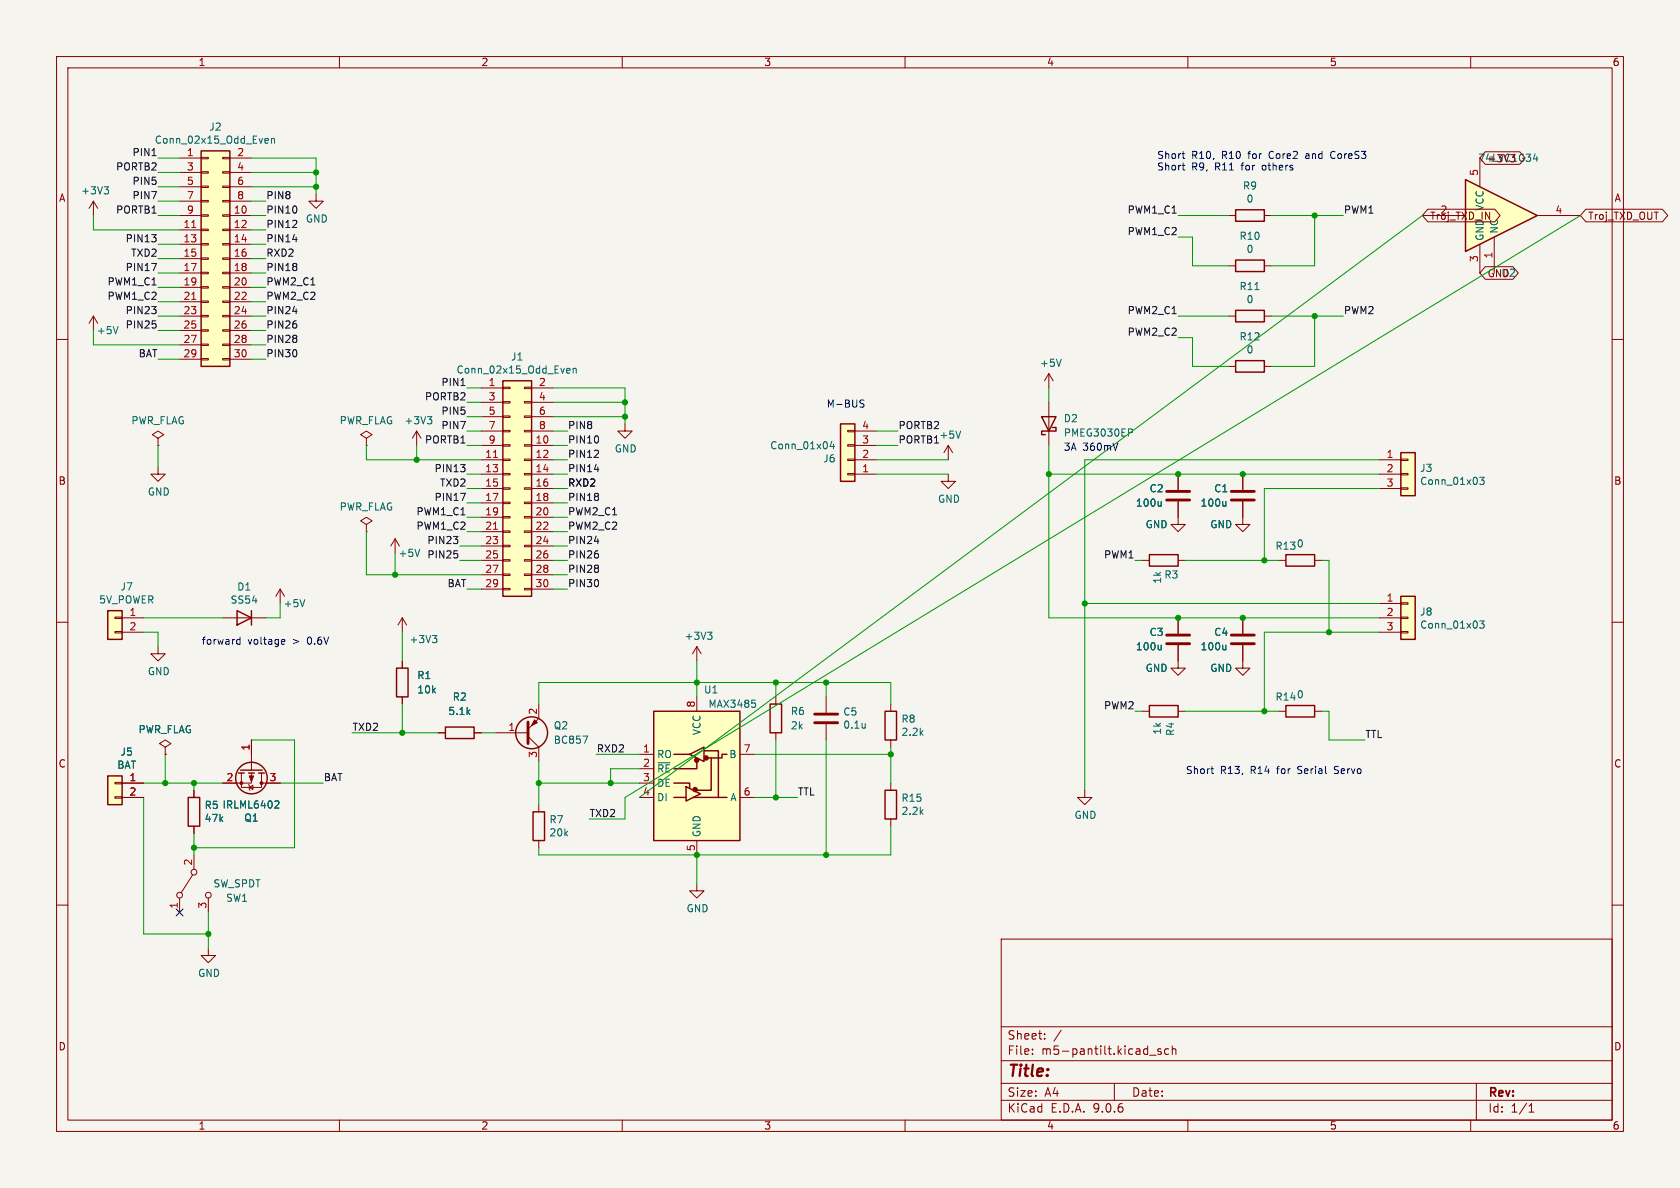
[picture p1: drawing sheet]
<svg xmlns="http://www.w3.org/2000/svg" width="297mm" height="210mm" viewBox="0 0 297 210" stroke-linecap="round" stroke-linejoin="round" font-family="sans-serif">
<path d="M0 0h297v210h-297z" fill="#f5f4ef" stroke="#f5f4ef" stroke-width=".18"/>
<g fill="none" stroke="#840000" stroke-width=".18">
<path d="M10 10h277v190h-277zM12 12h273v186h-273zM60 10v2M110 10v2M160 10v2M210 10v2M260 10v2M10 60h2M64.8 77.5l1-.7-1-.6-1 .6 1 .7v1.2M64.8 78.7h.1M73.7 76.2l-.8 1.3M73.7 76.2l.7 1.3"/>
<path d="M73.7 76.2v2.5M167.6 78.7l-.7 1.3M167.6 78.7l.8 1.3M167.6 78.7v2.6M285 60h2M64.8 92.7l1-.6-1-.7-1 .7 1 .6v1.3M64.8 94h.1M69.8 95.3l-.7 1.2M69.8 95.3l.8 1.2M69.8 95.3v2.5M201.9 99.1h1.3M208.3 99.1h1.2"/>
<path d="M219.7 91.4v1.3h1.3l-1.3 1.3-1.3-1.3h1.3M10 110h2M285 110h2M10 160h2M177 166h108v32h-108zM285 160h2M60 198v2M110 198v2M160 198v2M177 194.5h108M177 191.5h108M177 187.5h108"/>
<path d="M177 181.5h108M182.5 186.3v.1M182.5 185.5v.1M184.7 183.6v.1M184.7 182.8v.1M187.6 182.1l-1.3 2M197 191.5v3M203.2 186.5h1.2M205.2 185.5l-.3-.1-.2 .2v.2l.5 .2v.3h-.5M206.6 185.5l-.4-.1-.3 .3v.4l.1 .2h.6M207.2 185.5l.3-.1 .3 .1 .1 .9M207.2 184.9v1.5"/>
<path d="M210 198v2M260 198v2M261 191.5v6.5M270.3 196.6h.9M270.3 195.5l.4-.4v1.5"/>
</g>
<path d="M75.6 73.7h.7l-.4 .4M76.1 74.1l.2 .3v.3l-.2 .2M169.8 76.2l-.4 1.3M74.2 97.1l-.4 1.3" fill="none" stroke="#006464" stroke-width=".18"/>
<path d="M203.2 98h5.1v2.1h-5.1z" fill="none" stroke="#840000" stroke-width=".25"/>
<path d="M88.9 67.3h5.1v38.1h-5.1z" fill="#ffffc2"/>
<path d="M88.9 67.3h5.1v38.1h-5.1z" fill="none" stroke="#840000" stroke-width=".25"/>
<g fill="none" stroke="#840000" stroke-width=".18">
<path d="M16.5 55.9l-.8 1.3M16.5 55.9l.8 1.3M16.5 55.9v2.5M85.1 68.6h3.8M85.1 71.1h3.8M85.1 73.7h3.8M85.1 76.2h3.8M85.1 78.7h3.8M88.9 68.5h1.3v.2h-1.3zM88.9 71h1.3v.2h-1.3zM88.9 73.5h1.3v.3h-1.3zM88.9 76.1h1.3v.2h-1.3z"/>
<path d="M88.9 78.6h1.3v.3h-1.3zM92.7 68.5h1.3v.2h-1.3zM92.7 71h1.3v.2h-1.3zM92.7 73.5h1.3v.3h-1.3zM92.7 76.1h1.3v.2h-1.3zM92.7 78.6h1.3v.3h-1.3zM94 68.6h3.8M94 71.1h3.8M94 73.7h3.8M94 76.2h3.8M94 78.7h3.8M85.1 81.3h3.8"/>
<path d="M85.1 83.8h3.8M85.1 86.4h3.8M85.1 88.9h3.8M85.1 91.4h3.8M85.1 94h3.8M85.1 96.5h3.8M85.1 99.1h3.8M88.9 81.2h1.3v.2h-1.3zM88.9 83.7h1.3v.2h-1.3zM88.9 86.2h1.3v.3h-1.3zM88.9 88.8h1.3v.2h-1.3zM88.9 91.3h1.3v.3h-1.3z"/>
<path d="M88.9 93.9h1.3v.2h-1.3zM88.9 96.4h1.3v.2h-1.3zM88.9 98.9h1.3v.3h-1.3zM92.7 81.2h1.3v.2h-1.3zM92.7 83.7h1.3v.2h-1.3zM92.7 86.2h1.3v.3h-1.3zM92.7 88.8h1.3v.2h-1.3zM92.7 91.3h1.3v.3h-1.3zM92.7 93.9h1.3v.2h-1.3zM92.7 96.4h1.3v.2h-1.3zM92.7 98.9h1.3v.3h-1.3zM94 81.3h3.8"/>
<path d="M94 83.8h3.8M94 86.4h3.8M94 88.9h3.8M94 91.4h3.8M94 94h3.8M94 96.5h3.8M94 99.1h3.8M85.1 101.6h3.8M85.1 104.1h3.8M88.9 101.5h1.3v.2h-1.3zM88.9 104h1.3v.3h-1.3zM92.7 101.5h1.3v.2h-1.3z"/>
<path d="M92.7 104h1.3v.3h-1.3zM94 101.6h3.8M94 104.1h3.8"/>
</g>
<path d="M87.2 80.9h.8M87.2 93.6h.8" fill="none" stroke="#a90000" stroke-width=".18"/>
<path d="M20.9 57.7l-.5 1.3M100.4 65.1l.3 .1 .1 .2-.6 .1M100.7 65.9l-.3 .1M101.3 65.2l.2-.1 .3 .1 .1 .8M101.3 65.1v.9" fill="none" stroke="#006464" stroke-width=".18"/>
<path d="M35.6 26.7h5v38.1h-5z" fill="#ffffc2"/>
<g fill="none" stroke="#840000" stroke-width=".25">
<path d="M35.6 26.7h5v38.1h-5zM218.4 46h5.1v2h-5.1zM218.4 54.9h5.1v2h-5.1zM218.4 63.8h5.1v2h-5.1zM70.1 118.1h2v5.1h-2zM42.2 136.7h1M42.5 136.1h3.9M43.9 136.7h1.1M45.7 136.7h1M78.7 128.5h5.1v2.1h-5.1zM33.3 141h2v5.1h-2zM94.2 143.5h2.1v5.1h-2.1z"/>
<circle cx="44.4" cy="137.5" r="2.79"/>
<circle cx="94" cy="129.5" r="2.82"/>
</g>
<g fill="none" stroke="#840000" stroke-width=".18">
<path d="M16.5 35.6l-.8 1.2M16.5 35.6l.8 1.2M16.5 35.6v2.5M31.7 27.9h3.9M31.7 30.5h3.9M31.7 33h3.9M31.7 35.6h3.9M31.7 38.1h3.9M35.6 27.8h1.2v.3h-1.2zM35.6 30.4h1.2v.2h-1.2zM35.6 32.9h1.2v.2h-1.2zM35.6 35.4h1.2v.3h-1.2z"/>
<path d="M35.6 38h1.2v.2h-1.2zM39.4 27.8h1.2v.3h-1.2zM39.4 30.4h1.2v.2h-1.2zM39.4 32.9h1.2v.2h-1.2zM39.4 35.4h1.2v.3h-1.2zM39.4 38h1.2v.2h-1.2zM40.6 27.9h3.8M40.6 30.5h3.8M40.6 33h3.8M40.6 35.6h3.8M40.6 38.1h3.8M55.9 34.3v1.3h1.2l-1.2 1.2-1.3-1.2h1.3"/>
<path d="M31.7 40.6h3.9M31.7 43.2h3.9M31.7 45.7h3.9M31.7 48.3h3.9M31.7 50.8h3.9M31.7 53.3h3.9M31.7 55.9h3.9M31.7 58.4h3.9M35.6 40.5h1.2v.3h-1.2zM35.6 43.1h1.2v.2h-1.2zM35.6 45.6h1.2v.2h-1.2zM35.6 48.1h1.2v.3h-1.2z"/>
<path d="M35.6 50.7h1.2v.2h-1.2zM35.6 53.2h1.2v.3h-1.2zM35.6 55.8h1.2v.2h-1.2zM35.6 58.3h1.2v.2h-1.2zM39.4 40.5h1.2v.3h-1.2zM39.4 43.1h1.2v.2h-1.2zM39.4 45.6h1.2v.2h-1.2zM39.4 48.1h1.2v.3h-1.2zM39.4 50.7h1.2v.2h-1.2zM39.4 53.2h1.2v.3h-1.2zM39.4 55.8h1.2v.2h-1.2zM39.4 58.3h1.2v.2h-1.2z"/>
<path d="M40.6 40.6h3.8M40.6 43.2h3.8M40.6 45.7h3.8M40.6 48.3h3.8M40.6 50.8h3.8M40.6 53.3h3.8M40.6 55.9h3.8M40.6 58.4h3.8M217.2 55.9h1.2M217.2 47h1.2M223.5 55.9h1.3M223.5 47h1.3"/>
<path d="M31.7 61h3.9M31.7 63.5h3.9M35.6 60.8h1.2v.3h-1.2zM35.6 63.4h1.2v.2h-1.2zM39.4 60.8h1.2v.3h-1.2zM39.4 63.4h1.2v.2h-1.2zM40.6 61h3.8M40.6 63.5h3.8M217.2 64.8h1.2M223.5 64.8h1.3M27.9 114.3v1.3h1.3l-1.3 1.2-1.2-1.2h1.2M49.5 104.1l-.7 1.3"/>
<path d="M49.5 104.1l.8 1.3M49.5 104.1v2.6M71.1 109.2l-.7 1.3M71.1 109.2l.8 1.3M71.1 109.2v2.6M71.1 116.8v1.3M34.3 139.7v1.3M42.7 136.7v2.5h3.5v-2.5M43.9 138.7l.2 .1v.8l.1 .1M44.1 139.2l.6-.4v.8zM44.4 136.7v1.7h-5M44.4 130.8v5.3"/>
<path d="M46.2 138.4h3.3M71.1 123.2v1.3M77.5 129.5h1.2M83.8 129.5h1.3M87.6 129.5h5.7M93.3 130.2l1.9 1.9v2.5M95.2 124.5v2.5l-1.9 1.9M31.7 158.8v2.5M34 154.7l-2 3.2M34.3 146.1v1.2M34.3 151.1v2.6M36.8 158.8v2.5"/>
<path d="M95.2 142.2v1.3M95.2 148.6v1.3"/>
<circle cx="31.8" cy="158.2" r=".51"/>
<circle cx="34.3" cy="154.2" r=".51"/>
<circle cx="36.8" cy="158.2" r=".51"/>
</g>
<path d="M33.9 40.2h.7M33.9 52.9h.7" fill="none" stroke="#a90000" stroke-width=".18"/>
<path d="M18.4 33h.8l-.4 .5M18.9 33.5l.3 .2v.3l-.3 .3M47 24.5h.4v.3l-.6 .1M47.4 25.3h-.4M48 24.6l.2-.1h.3v.8M48 24.5v.8M221.9 51.2h.7M53.9 106l-.4 1.3M76.4 112.3h.8l-.4 .5M77 112.8l.2 .3v.3l-.2 .2M103 130.1h.9l-.6 1.3M48.8 141.6h.4l.1 .3-.8 .9h.8" fill="none" stroke="#006464" stroke-width=".18"/>
<path d="M93.3 127.6v3.8" fill="none" stroke="#840000" stroke-width=".51"/>
<g fill="#840000" stroke="#840000" stroke-width=".18">
<path d="M94.5 127.3l.5 .5-1 .5z"/>
<path d="M44.1 137.2h.7l-.4 1z"/>
<circle cx="46.2" cy="138.4" r=".25"/>
<circle cx="42.7" cy="138.4" r=".25"/>
</g>
<path d="M19 108h2.6v5h-2.6z" fill="#ffffc2"/>
<path d="M19 108h2.6v5h-2.6zM41.9 108l2.5 1.2-2.5 1.3zM44.4 108v2.5" fill="none" stroke="#840000" stroke-width=".25"/>
<path d="M27.9 82.6v1.2h1.3l-1.3 1.3-1.2-1.3h1.2M20.3 109.1h1.3v.2h-1.3zM20.3 111.6h1.3v.3h-1.3zM21.6 109.2h3.8M21.6 111.8h3.8M39.4 109.2h7.6" fill="none" stroke="#840000" stroke-width=".18"/>
<path d="M19 137.2h2.6v5h-2.6z" fill="#ffffc2"/>
<path d="M218.4 37.1h5.1v2h-5.1zM19 137.2h2.6v5h-2.6z" fill="none" stroke="#840000" stroke-width=".25"/>
<path d="M217.2 38.1h1.2M223.5 38.1h1.3M20.3 138.3h1.3v.3h-1.3zM21.6 138.4h3.8M29.2 132.1l1-.7-1-.6-1 .6 1 .7v1.3M29.2 133.4h.1M20.3 140.8h1.3v.3h-1.3zM21.6 141h3.8M36.8 167.6v1.3h1.3l-1.3 1.3-1.2-1.3h1.2" fill="none" stroke="#840000" stroke-width=".18"/>
<path d="M259.1 31.8l12.7 6.3-12.7 6.4z" fill="#ffffc2"/>
<path d="M259.1 31.8l12.7 6.3-12.7 6.4zM227.3 98h5.1v2.1h-5.1zM203.2 124.7h5.1v2h-5.1zM227.3 124.7h5.1v2h-5.1z" fill="none" stroke="#840000" stroke-width=".25"/>
<g fill="none" stroke="#840000" stroke-width=".18">
<path d="M251.5 38.1h7.6M261.6 27.9v5.1M271.8 38.1h7.6M261.6 43.2v5.1M264.2 41.9v6.4M27.9 77.5l1.1-.7-1.1-.6-1 .6 1 .7v1.2M27.9 78.7h.1M208.3 88.6v4.1h1.2l-1.2 1.3-1.3-1.3h1.3M208.3 83.8v2.8M219.7 83.8v2.8M219.7 88.6v2.8M226.1 99.1h1.2"/>
<path d="M232.4 99.1h1.3M123.2 114.3l-.8 1.3M123.2 114.3l.8 1.3M123.2 114.3v2.5M208.3 114v4.1h1.2l-1.2 1.3-1.3-1.3h1.3M208.3 109.2v2.8M219.7 114v4.1h1.3l-1.3 1.3-1.3-1.3h1.3M219.7 109.2v2.8M201.9 125.7h1.3M208.3 125.7h1.2M226.1 125.7h1.2M232.4 125.7h1.3"/>
</g>
<path d="M271.1 28.1h.8M271.7 27.7v.8M205.3 88.6v.9M205.3 89.4l-.2 .1M216.7 88.6v.9M216.7 89.4l-.2 .1M125.1 111.8h.8l-.5 .4M125.6 112.2l.3 .3v.3l-.3 .2M205.3 114v.9M205.3 114.8l-.2 .1M216.7 114v.9M216.7 114.8l-.2 .1" fill="none" stroke="#006464" stroke-width=".18"/>
<path d="M206.2 88.4h4.1M206.2 86.9h4.1M217.7 88.4h4M217.7 86.9h4M206.2 112.3h4.1M206.2 113.8h4.1M217.7 112.3h4M217.7 113.8h4" fill="none" stroke="#840000" stroke-width=".51"/>
<path d="M115.6 125.7h15.2v22.9h-15.2z" fill="#ffffc2"/>
<g fill="none" stroke="#840000" stroke-width=".25">
<path d="M115.6 125.7h15.2v22.9h-15.2zM119.1 138.4h2.8v.7M119.1 133.4h2.8M121.3 139.1l2.5 1.2-2.5 1.3zM121.9 133.4l2.6-1.3v2.5zM121.9 139.1v.2M123.2 134.6v1.3h-4.1M124.5 132.7h2.5v8.3M125.7 134v5.7h-2.5M128.5 133.4h-.9v.6h-2.5M136.1 124.5h2.1v5h-2.1zM119.1 141h2.2"/>
<path d="M122.6 141h5.9"/>
</g>
<g fill="#840000" stroke="#840000" stroke-width=".25">
<circle cx="122.9" cy="139.6" r=".36"/>
<circle cx="123.2" cy="134.4" r=".36"/>
<circle cx="124.8" cy="134" r=".36"/>
</g>
<g fill="none" stroke="#840000" stroke-width=".18">
<path d="M113 133.4h2.6M113 135.9h2.6M113 138.4h2.6M123.2 123.2v2.5M124.5 132.7h.1M130.8 133.4h2.5M137.2 123.2v1.3M137.2 129.5v1.3M146 123.2v2.8M146 128v2.8M113 141h2.6M123.2 156.2v1.3h1.3l-1.3 1.3-1.3-1.3h1.3"/>
<path d="M123.2 148.6v2.5M130.8 141h2.5"/>
</g>
<path d="M132.9 123.8h.6M133.3 124.3l.3 .2v.3l-.3 .2M153 127.9v.8M153 128.6l-.1 .1" fill="none" stroke="#006464" stroke-width=".18"/>
<path d="M144 126.2h4.1M144 127.8h4.1" fill="none" stroke="#840000" stroke-width=".51"/>
<path d="M247.6 105.4h2.6v7.6h-2.6z" fill="#ffffc2"/>
<path d="M184.1 73.7h2.6l-1.3 2.5zM186.1 75.6h.6v.6h-2.6v.6h.7M247.6 105.4h2.6v7.6h-2.6z" fill="none" stroke="#840000" stroke-width=".25"/>
<path d="M185.4 71.1v7.6M243.8 106.7h3.8M243.8 109.2h3.8M243.8 111.8h3.8M247.6 106.6h1.3v.2h-1.3zM247.6 109.1h1.3v.2h-1.3zM247.6 111.6h1.3v.3h-1.3z" fill="none" stroke="#840000" stroke-width=".18"/>
<path d="M200 75.8l.2 .3v.3l-.2 .1M261.6 109.8h.8l-.5 .5 .4 .1v.5l-.2 .1-.5-.1" fill="none" stroke="#006464" stroke-width=".18"/>
<path d="M247.6 80h2.6v7.6h-2.6z" fill="#ffffc2"/>
<path d="M247.6 80h2.6v7.6h-2.6zM156.5 139.7h2v5.1h-2zM156.5 125.7h2v5.1h-2z" fill="none" stroke="#840000" stroke-width=".25"/>
<g fill="none" stroke="#840000" stroke-width=".18">
<path d="M110.5 74.9v1.3h1.3l-1.3 1.3-1.3-1.3h1.3M185.4 66l-.7 1.3M185.4 66l.8 1.3M185.4 66v2.6M167.6 83.8v1.3h1.3l-1.3 1.3-1.2-1.3h1.2M243.8 81.3h3.8M243.8 83.8h3.8M243.8 86.4h3.8M247.6 81.2h1.3v.2h-1.3zM247.6 83.7h1.3v.2h-1.3zM247.6 86.2h1.3v.3h-1.3zM157.5 124.5v1.2"/>
<path d="M157.5 130.8v1.3M157.5 138.4v1.3M191.8 139.7v1.3h1.2l-1.2 1.2-1.3-1.2h1.3M157.5 144.8v1.3"/>
</g>
<path d="M187.6 63.5l-.4 1.3M261.6 84.4h.8l-.5 .5 .4 .1v.5l-.2 .1-.5-.1" fill="none" stroke="#006464" stroke-width=".18"/>
<path d="M148.6 74.9h2.5v10.2h-2.5z" fill="#ffffc2"/>
<path d="M148.6 74.9h2.5v10.2h-2.5z" fill="none" stroke="#840000" stroke-width=".25"/>
<g fill="none" stroke="#840000" stroke-width=".18">
<path d="M252.4 37h11.9l.9 1.1-.9 1.1h-11.9l-.9-1.1zM262.6 26.8h6.1l.9 1.1-.9 1.2h-6.1l-1-1.2zM280.4 37h13.5l.9 1.1-.9 1.1h-13.5l-1-1.1zM262.6 47.1h4.9l.9 1.2-.9 1.1h-4.9l-1-1.1zM149.9 78.6h1.2v.3h-1.2zM149.9 76.1h1.2v.2h-1.2zM151.1 78.7h3.8M151.1 76.2h3.8M149.9 83.7h1.2v.2h-1.2zM149.9 81.2h1.2v.2h-1.2zM151.1 83.8h3.8M151.1 81.3h3.8"/>
<path d="M208.3 83.8v2.8M208.3 88.6v2.8M219.7 83.8v2.8M219.7 88.6v2.8M71.1 116.8v1.3M208.3 109.2v2.8M208.3 114v2.8M219.7 109.2v2.8M219.7 114v2.8M21.6 138.4h3.8M29.2 133.4h.1M34.3 139.7v1.3"/>
<path d="M39.4 138.4h2.5M44.4 130.8v2.6M47 138.4h2.5M71.1 123.2v1.3M77.5 129.5h1.2M83.8 129.5h1.3M21.6 141h3.8M34.3 146.1v1.2"/>
</g>
<path d="M147.1 78l-.4 .9h.8M147.4 78.5v.8M205.3 88.6v.9M205.3 89.4l-.2 .1M216.7 88.6v.9M216.7 89.4l-.2 .1M205.3 114v.9M205.3 114.8l-.2 .1M216.7 114v.9M216.7 114.8l-.2 .1M48.8 141.6h.4l.1 .3-.8 .9h.8" fill="none" stroke="#006464" stroke-width=".18"/>
<g fill="none" stroke="#0f0f0f" stroke-width=".18">
<path d="M26.9 27.5h.7M52.4 36.6v.8M52.4 39.1v.4M26.8 54.2h.8l-.4 .5M26.8 46.6h.9l-.6 1.2M26.8 41.5h.8l-.4 .5M27.5 57.3v.6M27.5 42.1v.5M27.5 54.8v.5M51.7 40.2h.8M51.7 55h.8M51.7 42.3h.8"/>
<path d="M52.4 57.3v.6M52.4 46.7v.3M52.4 47.2v.5M52.4 59.4v.3M52.4 59.9v.5M52.4 62v.8M81.5 68.2h.7M105.8 77.3v.8M105.8 79.7v.4M80.2 94.8h.7l-.4 .5M80.9 95.4v.6M80.9 98v.5"/>
<path d="M81.4 82.1h.8l-.4 .5M81.4 87.2h.9l-.6 1.3M82.1 82.7v.6M105 80.9h.8M105.1 95.7h.8M105.1 83h.8M105.8 87.3v.3M105.8 87.9v.5M105.8 98v.5M105.8 102.7v.8M105.8 100v.3M105.8 100.6v.5"/>
</g>
<g fill="none" stroke="#009600" stroke-width=".18">
<path d="M16.5 38.1v2.5h15.2M27.9 38.1h3.8M27.9 33h3.8M27.9 30.5h3.8M27.9 35.6h3.8M27.9 27.9h3.8M44.4 38.1h2.6M44.4 27.9h11.5v6.4M44.4 33h11.5M44.4 30.5h11.5M44.4 35.6h2.6M208.3 38.1h8.9"/>
<path d="M224.8 38.1h12.7M232.4 38.1v8.9h-7.6M251.5 38.1l-138.5 102.9M279.4 38.1l-168.9 102.9v3.8h-6.4M16.5 58.4v2.6h15.2M27.9 55.9h3.8M27.9 43.2h3.8M27.9 48.3h3.8M27.9 45.7h3.8M27.9 50.8h3.8M27.9 53.3h3.8M27.9 58.4h3.8"/>
<path d="M44.4 55.9h2.6M44.4 40.6h2.6M44.4 43.2h2.6M44.4 48.3h2.6M44.4 45.7h2.6M44.4 50.8h2.6M44.4 53.3h2.6M44.4 58.4h2.6M208.3 41.9h2.5v5.1h6.4M208.3 59.7h2.5v5.1h6.4M208.3 55.9h8.9M224.8 55.9h12.7"/>
<path d="M232.4 55.9v8.9h-7.6M27.9 78.7v3.9M27.9 63.5h3.8M44.4 61h2.6M44.4 63.5h2.6M64.8 78.7v2.6h20.3M73.7 78.7v2.6M82.5 68.6h2.6M82.5 71.1h2.6M82.5 73.7h2.6M82.5 76.2h2.6M82.5 78.7h2.6"/>
<path d="M97.8 68.6h12.7v6.3M97.8 71.1h12.7M97.8 73.7h12.7M97.8 76.2h2.5M97.8 78.7h2.5M154.9 76.2h3.8M154.9 78.7h3.8M185.4 78.7v30.5h58.4M185.4 68.6v2.5M64.8 94v7.6h20.3M69.8 97.8v3.8M81.3 96.5h3.8"/>
<path d="M81.3 99.1h3.8M82.5 83.8h2.6M82.5 86.4h2.6M82.5 91.4h2.6M82.5 94h2.6M82.5 88.9h2.6M97.8 96.5h2.5M97.8 99.1h2.5M97.8 81.3h2.5M97.8 83.8h2.5M97.8 86.4h2.5M97.8 91.4h2.5"/>
<path d="M97.8 94h2.5M97.8 88.9h2.5M154.9 81.3h12.7M154.9 83.8h12.7M185.4 83.8h58.4M200.7 99.1h1.2M209.5 99.1h16.6M233.7 99.1h1.2v12.7M243.8 86.4h-20.3v12.7M243.8 81.3h-52v58.4M25.4 109.2h14M25.4 111.8h2.5v2.5"/>
<path d="M49.5 106.7v2.5h-2.5M71.1 111.8v5M82.5 104.1h2.6M97.8 104.1h2.5M97.8 101.6h2.5M123.2 116.8v6.4M191.8 106.7h52M243.8 111.8h-20.3v13.9M25.4 138.4h14M29.2 133.4v5M34.3 138.4v1.3M44.4 130.8h7.7v19.1h-17.8"/>
<path d="M49.5 138.4h7.6M62.2 129.5h15.3M71.1 124.5v5M85.1 129.5h2.5M95.2 124.5v-3.8h62.3v3.8M95.2 138.4h17.8M95.2 134.6v7.6M105.4 133.4h7.6M113 135.9h-5.1v2.5M133.3 133.4h24.2M137.2 120.7v2.5M137.2 130.8v10.2"/>
<path d="M146 120.7v2.5M146 130.8v20.3M157.5 132.1v6.3M200.7 125.7h1.2M209.5 125.7h16.6M233.7 125.7h1.2v5.1h6.4M25.4 141v24.1h11.4M34.3 147.3v3.8M123.2 151.1v5.1M133.3 141h7.7M157.5 146.1v5h-62.3v-1.2M36.8 161.3v6.3"/>
</g>
<path d="M31.1 160.7l1.3 1.2M32.4 160.7l-1.3 1.2" fill="none" stroke="#000084" stroke-width=".18"/>
<g fill="none" stroke="#0000c2" stroke-width=".18">
<path d="M209 27.2h.5M209 29.2h.5M209.2 28h.3M209.2 30l.3 .1M231 27.2h-.1M231 27.5l-.2 .2 .2 .3M235.7 26.8a.68 .68 0 0 0-.5 .6 .68 .68 0 0 0 .5 .6M152.3 71.3l.3 .1 .1 .3-.2 .3h-.3M152.3 70.7l.4 .1M41.9 113.8h.5M41.9 113.1h.5M42.4 112.6v1.3"/>
<path d="M49.9 113l.4 .1 .1 .2-.6 .2M50.3 113.8l-.4 .1M214.1 135.9h.4M214.3 136.7h.2M235.9 136.7h.2M236.1 135.5l-.2 .2 .2 .4"/>
</g>
<g fill="#009600" stroke="#009600" stroke-width=".18">
<circle cx="185.4" cy="83.8" r=".46"/>
<circle cx="208.3" cy="83.8" r=".46"/>
<circle cx="232.4" cy="38.1" r=".46"/>
<circle cx="219.7" cy="83.8" r=".46"/>
<circle cx="232.4" cy="55.9" r=".46"/>
<circle cx="123.2" cy="120.7" r=".46"/>
<circle cx="137.2" cy="120.7" r=".46"/>
<circle cx="110.5" cy="73.7" r=".46"/>
<circle cx="110.5" cy="71.1" r=".46"/>
<circle cx="157.5" cy="133.4" r=".46"/>
<circle cx="146" cy="120.7" r=".46"/>
<circle cx="123.2" cy="151.1" r=".46"/>
<circle cx="137.2" cy="141" r=".46"/>
<circle cx="146" cy="151.1" r=".46"/>
<circle cx="107.9" cy="138.4" r=".46"/>
<circle cx="223.5" cy="125.7" r=".46"/>
<circle cx="219.7" cy="109.2" r=".46"/>
<circle cx="208.3" cy="109.2" r=".46"/>
<circle cx="191.8" cy="106.7" r=".46"/>
<circle cx="234.9" cy="111.8" r=".46"/>
<circle cx="223.5" cy="99.1" r=".46"/>
<circle cx="69.8" cy="101.6" r=".46"/>
<circle cx="73.7" cy="81.3" r=".46"/>
<circle cx="36.8" cy="165.1" r=".46"/>
<circle cx="29.2" cy="138.4" r=".46"/>
<circle cx="71.1" cy="129.5" r=".46"/>
<circle cx="34.3" cy="138.4" r=".46"/>
<circle cx="34.3" cy="149.9" r=".46"/>
<circle cx="95.2" cy="138.4" r=".46"/>
<circle cx="55.9" cy="30.5" r=".46"/>
<circle cx="55.9" cy="33" r=".46"/>
</g>
<text font-size="2.8" fill="#840000" x="178" y="190.9">Title:</text>
<g font-size="2.1" fill="#840000">
<text x="178" y="184">Sheet:</text>
<text x="178" y="186.7">File:</text>
<text x="184.1" y="186.7">m5-pantilt.kicad_sch</text>
<text x="178" y="196.9">KiCad</text>
<text x="178" y="194.1">Size:</text>
<text x="184.7" y="194.1">A4</text>
<text x="185.7" y="196.9">E.D.A.</text>
<text x="193.3" y="196.9">9.0.6</text>
<text x="200" y="194.1">Date:</text>
<text x="263" y="194.3">Rev:</text>
<text x="263" y="196.9">Id:</text>
<text x="267.1" y="196.9">1/1</text>
</g>
<g font-size="1.8" fill="#840000">
<text x="35" y="11.9">1</text>
<text x="85" y="11.9">2</text>
<text x="135" y="11.9">3</text>
<text x="185" y="11.9">4</text>
<text x="235" y="11.9">5</text>
<text x="285" y="11.9">6</text>
<text x="261.2" y="28.8">74LVC1G34</text>
<text x="262.9" y="28.9">+3V3</text>
<text x="10.3" y="35.9">A</text>
<text x="285.3" y="35.9">A</text>
<text x="252.7" y="39.1">Troj_TXD_IN</text>
<text x="254.6" y="37.8">2</text>
<text x="280.7" y="39.1">Troj_TXD_OUT</text>
<text x="262.5" y="42.7" transform="rotate(-90 262.5 42.7)">GND</text>
<text x="262.9" y="49.2">GND</text>
<text x="265.3" y="49.1">U2</text>
<text x="10.3" y="85.9">B</text>
<text x="285.3" y="85.9">B</text>
<text x="10.3" y="135.9">C</text>
<text x="285.3" y="135.9">C</text>
<text x="10.3" y="185.9">D</text>
<text x="285.3" y="185.9">D</text>
<text x="35" y="199.9">1</text>
<text x="85" y="199.9">2</text>
<text x="135" y="199.9">3</text>
<text x="185" y="199.9">4</text>
<text x="235" y="199.9">5</text>
<text x="285" y="199.9">6</text>
</g>
<g font-size="1.8" fill="#006464">
<text x="36.9" y="23.3">J2</text>
<text x="27.3" y="25.6">Conn_02x15_Odd_Even</text>
<text x="14.2" y="34.6">+3V3</text>
<text x="219.6" y="33.7">R9</text>
<text x="54" y="39.5">GND</text>
<text x="220.3" y="36">0</text>
<text x="262.5" y="37.4" transform="rotate(-90 262.5 37.4)">VCC</text>
<text x="265" y="41.4" transform="rotate(-90 265 41.4)">NC</text>
<text x="219" y="42.6">R10</text>
<text x="220.3" y="44.9">0</text>
<text x="219" y="51.5">R11</text>
<text x="220.3" y="53.8">0</text>
<text x="17" y="59.3">+5V</text>
<text x="90.2" y="63.9">J1</text>
<text x="183.8" y="65">+5V</text>
<text x="219" y="60.4">R12</text>
<text x="220.3" y="62.7">0</text>
<text x="80.6" y="66.2">Conn_02x15_Odd_Even</text>
<text x="23.1" y="75.2">PWR_FLAG</text>
<text x="60" y="75.2">PWR_FLAG</text>
<text x="71.4" y="75.2">+3V3</text>
<text x="188" y="74.8">D2</text>
<text x="188" y="77.4">PMEG3030EP</text>
<text x="108.6" y="80.2">GND</text>
<text x="136.1" y="79.6">Conn_01x04</text>
<text x="145.4" y="81.9">J6</text>
<text x="251" y="83.6">J3</text>
<text x="26" y="87.8">GND</text>
<text x="165.7" y="89.1">GND</text>
<text x="200.7" y="89.8">100u</text>
<text x="203.1" y="87.2">C2</text>
<text x="212.1" y="89.8">100u</text>
<text x="214.6" y="87.2">C1</text>
<text x="251" y="85.9">Conn_01x03</text>
<text x="60" y="90.4">PWR_FLAG</text>
<text x="202.4" y="93.6">GND</text>
<text x="213.9" y="93.6">GND</text>
<text x="70.4" y="98.7">+5V</text>
<text x="225.4" y="97.4">R13</text>
<text x="229.2" y="97">0</text>
<text x="17.4" y="106.9">5V_POWER</text>
<text x="21.2" y="104.6">J7</text>
<text x="40.7" y="106.9">SS54</text>
<text x="41.8" y="104.6">D1</text>
<text x="50" y="107.5">+5V</text>
<text x="205.5" y="103.3" transform="rotate(-90 205.5 103.3)">1k</text>
<text x="205.7" y="102.5">R3</text>
<text x="72.3" y="113.9">+3V3</text>
<text x="120.9" y="113.3">+3V3</text>
<text x="203.1" y="112.6">C3</text>
<text x="214.6" y="112.6">C4</text>
<text x="251" y="109">J8</text>
<text x="251" y="111.3">Conn_01x03</text>
<text x="26" y="119.6">GND</text>
<text x="200.7" y="115.2">100u</text>
<text x="202.4" y="119">GND</text>
<text x="212.1" y="115.2">100u</text>
<text x="213.9" y="119">GND</text>
<text x="73.7" y="120.2">R1</text>
<text x="73.7" y="122.8">10k</text>
<text x="79.9" y="124.1">R2</text>
<text x="124.4" y="122.8">U1</text>
<text x="125.1" y="125.3">MAX3485</text>
<text x="225.4" y="124.1">R14</text>
<text x="229.2" y="123.6">0</text>
<text x="24.4" y="129.8">PWR_FLAG</text>
<text x="79.2" y="126.6">5.1k</text>
<text x="97.8" y="131.7">BC857</text>
<text x="97.8" y="129.1">Q2</text>
<text x="124.1" y="130.1" transform="rotate(-90 124.1 130.1)">VCC</text>
<text x="139.7" y="126.6">R6</text>
<text x="139.7" y="129.1">2k</text>
<text x="149" y="126.7">C5</text>
<text x="149" y="129">0.1u</text>
<text x="159.3" y="128">R8</text>
<text x="159.3" y="130.3">2.2k</text>
<text x="205.5" y="130" transform="rotate(-90 205.5 130)">1k</text>
<text x="207.8" y="130.2" transform="rotate(-90 207.8 130.2)">R4</text>
<text x="20.6" y="136.1">BAT</text>
<text x="21.2" y="133.8">J5</text>
<text x="116.1" y="134.2">RO</text>
<text x="116.1" y="136.8">~{RE}</text>
<text x="128.8" y="134.2">B</text>
<text x="36.1" y="143.2">R5 IRLML6402</text>
<text x="116.1" y="139.3">DE</text>
<text x="116.1" y="141.8">DI</text>
<text x="129" y="141.8">A</text>
<text x="159.3" y="141.9">R15</text>
<text x="36.1" y="145.5">47k</text>
<text x="43.1" y="145.4">Q1</text>
<text x="97" y="145.7">R7</text>
<text x="97" y="148.1">20k</text>
<text x="124.1" y="148.1" transform="rotate(-90 124.1 148.1)">GND</text>
<text x="159.3" y="144.2">2.2k</text>
<text x="189.9" y="145">GND</text>
<text x="37.6" y="157.1">SW_SPDT</text>
<text x="39.9" y="159.6">SW1</text>
<text x="121.3" y="161.5">GND</text>
<text x="34.9" y="172.9">GND</text>
</g>
<g font-size="1.8" fill="#0f0f0f">
<text x="23.3" y="27.7">PIN1</text>
<text x="20.4" y="30.2">PORTB2</text>
<text x="23.3" y="35.3">PIN7</text>
<text x="23.3" y="32.8">PIN5</text>
<text x="47" y="35.3">PIN8</text>
<text x="20.4" y="37.8">PORTB1</text>
<text x="47" y="37.8">PIN10</text>
<text x="47" y="40.4">PIN12</text>
<text x="199.2" y="37.8">PWM1_C1</text>
<text x="199.2" y="41.6">PWM1_C2</text>
<text x="237.5" y="37.8">PWM1</text>
<text x="22.1" y="48">PIN17</text>
<text x="22.1" y="42.9">PIN13</text>
<text x="23.1" y="45.5">TXD2</text>
<text x="47" y="45.5">RXD2</text>
<text x="47" y="48">PIN18</text>
<text x="47" y="42.9">PIN14</text>
<text x="18.9" y="50.5">PWM1_C1</text>
<text x="18.9" y="53.1">PWM1_C2</text>
<text x="47" y="53.1">PWM2_C2</text>
<text x="47" y="50.5">PWM2_C1</text>
<text x="22.1" y="58.2">PIN25</text>
<text x="22.1" y="55.6">PIN23</text>
<text x="47" y="58.2">PIN26</text>
<text x="47" y="55.6">PIN24</text>
<text x="199.2" y="55.6">PWM2_C1</text>
<text x="199.2" y="59.4">PWM2_C2</text>
<text x="237.5" y="55.6">PWM2</text>
<text x="24.4" y="63.2">BAT</text>
<text x="47" y="60.7">PIN28</text>
<text x="47" y="63.2">PIN30</text>
<text x="75" y="70.9">PORTB2</text>
<text x="77.9" y="68.3">PIN1</text>
<text x="77.9" y="75.9">PIN7</text>
<text x="77.9" y="73.4">PIN5</text>
<text x="100.3" y="75.9">PIN8</text>
<text x="158.7" y="75.9">PORTB2</text>
<text x="166" y="77.7">+5V</text>
<text x="75" y="78.5">PORTB1</text>
<text x="76.7" y="83.6">PIN13</text>
<text x="100.3" y="78.5">PIN10</text>
<text x="100.3" y="81">PIN12</text>
<text x="100.3" y="83.6">PIN14</text>
<text x="158.7" y="78.5">PORTB1</text>
<text x="76.7" y="88.6">PIN17</text>
<text x="77.7" y="86.1">TXD2</text>
<text x="100.3" y="86.1">RXD2</text>
<text x="100.3" y="88.6">PIN18</text>
<text x="73.5" y="93.7">PWM1_C2</text>
<text x="73.5" y="91.2">PWM1_C1</text>
<text x="100.3" y="91.2">PWM2_C1</text>
<text x="100.3" y="93.7">PWM2_C2</text>
<text x="75.5" y="96.3">PIN23</text>
<text x="75.5" y="98.8">PIN25</text>
<text x="100.3" y="101.3">PIN28</text>
<text x="100.3" y="96.3">PIN24</text>
<text x="100.3" y="98.8">PIN26</text>
<text x="195.1" y="98.8">PWM1</text>
<text x="79" y="103.9">BAT</text>
<text x="100.3" y="103.9">PIN30</text>
<text x="195.1" y="125.5">PWM2</text>
<text x="62.2" y="129.3">TXD2</text>
<text x="241.3" y="130.5">TTL</text>
<text x="105.4" y="133.1">RXD2</text>
<text x="57.1" y="138.2">BAT</text>
<text x="141" y="140.7">TTL</text>
<text x="104.1" y="144.5">TXD2</text>
</g>
<g font-size="1.8" fill="#a90000">
<text x="32.9" y="27.7">1</text>
<text x="41.8" y="27.7">2</text>
<text x="32.9" y="30.2">3</text>
<text x="32.9" y="32.8">5</text>
<text x="32.9" y="35.3">7</text>
<text x="41.8" y="30.2">4</text>
<text x="41.8" y="32.8">6</text>
<text x="41.8" y="35.3">8</text>
<text x="261.4" y="31.2" transform="rotate(-90 261.4 31.2)">5</text>
<text x="32.3" y="40.4">11</text>
<text x="32.9" y="37.8">9</text>
<text x="41.2" y="37.8">10</text>
<text x="41.2" y="40.4">12</text>
<text x="274.9" y="37.8">4</text>
<text x="32.3" y="42.9">13</text>
<text x="32.3" y="45.5">15</text>
<text x="41.2" y="42.9">14</text>
<text x="41.2" y="45.5">16</text>
<text x="261.4" y="46.4" transform="rotate(-90 261.4 46.4)">3</text>
<text x="263.9" y="45.8" transform="rotate(-90 263.9 45.8)">1</text>
<text x="32.3" y="48">17</text>
<text x="32.3" y="50.5">19</text>
<text x="32.3" y="53.1">21</text>
<text x="41.2" y="48">18</text>
<text x="41.2" y="50.5">20</text>
<text x="41.2" y="53.1">22</text>
<text x="32.3" y="55.6">23</text>
<text x="32.3" y="58.2">25</text>
<text x="41.2" y="55.6">24</text>
<text x="41.2" y="58.2">26</text>
<text x="32.3" y="60.7">27</text>
<text x="32.3" y="63.2">29</text>
<text x="41.2" y="60.7">28</text>
<text x="41.2" y="63.2">30</text>
<text x="86.3" y="68.3">1</text>
<text x="86.3" y="70.9">3</text>
<text x="95.2" y="68.3">2</text>
<text x="95.2" y="70.9">4</text>
<text x="86.3" y="73.4">5</text>
<text x="86.3" y="75.9">7</text>
<text x="95.2" y="73.4">6</text>
<text x="95.2" y="75.9">8</text>
<text x="152.3" y="75.9">4</text>
<text x="85.7" y="81">11</text>
<text x="85.7" y="83.6">13</text>
<text x="86.3" y="78.5">9</text>
<text x="94.6" y="78.5">10</text>
<text x="94.6" y="81">12</text>
<text x="94.6" y="83.6">14</text>
<text x="152.3" y="83.6">1</text>
<text x="152.3" y="81">2</text>
<text x="152.3" y="78.5">3</text>
<text x="245" y="81">1</text>
<text x="245" y="83.6">2</text>
<text x="85.7" y="86.1">15</text>
<text x="85.7" y="88.6">17</text>
<text x="94.6" y="86.1">16</text>
<text x="94.6" y="88.6">18</text>
<text x="245" y="86.1">3</text>
<text x="85.7" y="91.2">19</text>
<text x="85.7" y="93.7">21</text>
<text x="94.6" y="91.2">20</text>
<text x="94.6" y="93.7">22</text>
<text x="85.7" y="96.3">23</text>
<text x="85.7" y="98.8">25</text>
<text x="85.7" y="101.3">27</text>
<text x="94.6" y="96.3">24</text>
<text x="94.6" y="98.8">26</text>
<text x="94.6" y="101.3">28</text>
<text x="85.7" y="103.9">29</text>
<text x="94.6" y="103.9">30</text>
<text x="245" y="106.4">1</text>
<text x="22.8" y="109">1</text>
<text x="22.8" y="111.5">2</text>
<text x="245" y="109">2</text>
<text x="245" y="111.5">3</text>
<text x="122.9" y="125.2" transform="rotate(-90 122.9 125.2)">8</text>
<text x="89.8" y="129.3">1</text>
<text x="95" y="126.4" transform="rotate(-90 95 126.4)">2</text>
<text x="44.2" y="132.8" transform="rotate(-90 44.2 132.8)">1</text>
<text x="95" y="134.1" transform="rotate(-90 95 134.1)">3</text>
<text x="113.6" y="133.1">1</text>
<text x="113.6" y="135.6">2</text>
<text x="131.4" y="133.1">7</text>
<text x="22.8" y="138.2">1</text>
<text x="22.8" y="140.7">2</text>
<text x="39.9" y="138.2">2</text>
<text x="47.6" y="138.2">3</text>
<text x="113.6" y="138.2">3</text>
<text x="113.6" y="140.7">4</text>
<text x="131.4" y="140.7">6</text>
<text x="34" y="153.1" transform="rotate(-90 34 153.1)">2</text>
<text x="122.9" y="150.6" transform="rotate(-90 122.9 150.6)">5</text>
<text x="31.5" y="160.7" transform="rotate(-90 31.5 160.7)">1</text>
<text x="36.6" y="160.7" transform="rotate(-90 36.6 160.7)">3</text>
</g>
<g font-size="1.8" fill="#0000c2">
<text x="204.5" y="28.2">Short</text>
<text x="210.7" y="28.2">R10,</text>
<text x="216.1" y="28.2">R10</text>
<text x="221" y="28.2">for</text>
<text x="224.8" y="28.2">Core2</text>
<text x="231.5" y="28.2">and</text>
<text x="236.1" y="28.2">CoreS3</text>
<text x="204.5" y="30.2">Short</text>
<text x="210.7" y="30.2">R9,</text>
<text x="214.9" y="30.2">R11</text>
<text x="219.8" y="30.2">for</text>
<text x="223.6" y="30.2">others</text>
<text x="146" y="72.1">M-BUS</text>
<text x="188" y="79.8">3A</text>
<text x="191.4" y="79.8">360mV</text>
<text x="35.6" y="114.1">forward</text>
<text x="43.8" y="114.1">voltage</text>
<text x="51.9" y="114.1">&gt;</text>
<text x="54.6" y="114.1">0.6V</text>
<text x="209.5" y="136.9">Short</text>
<text x="215.7" y="136.9">R13,</text>
<text x="221.2" y="136.9">R14</text>
<text x="226.1" y="136.9">for</text>
<text x="229.9" y="136.9">Serial</text>
<text x="236.6" y="136.9">Servo</text>
</g>
</svg>
